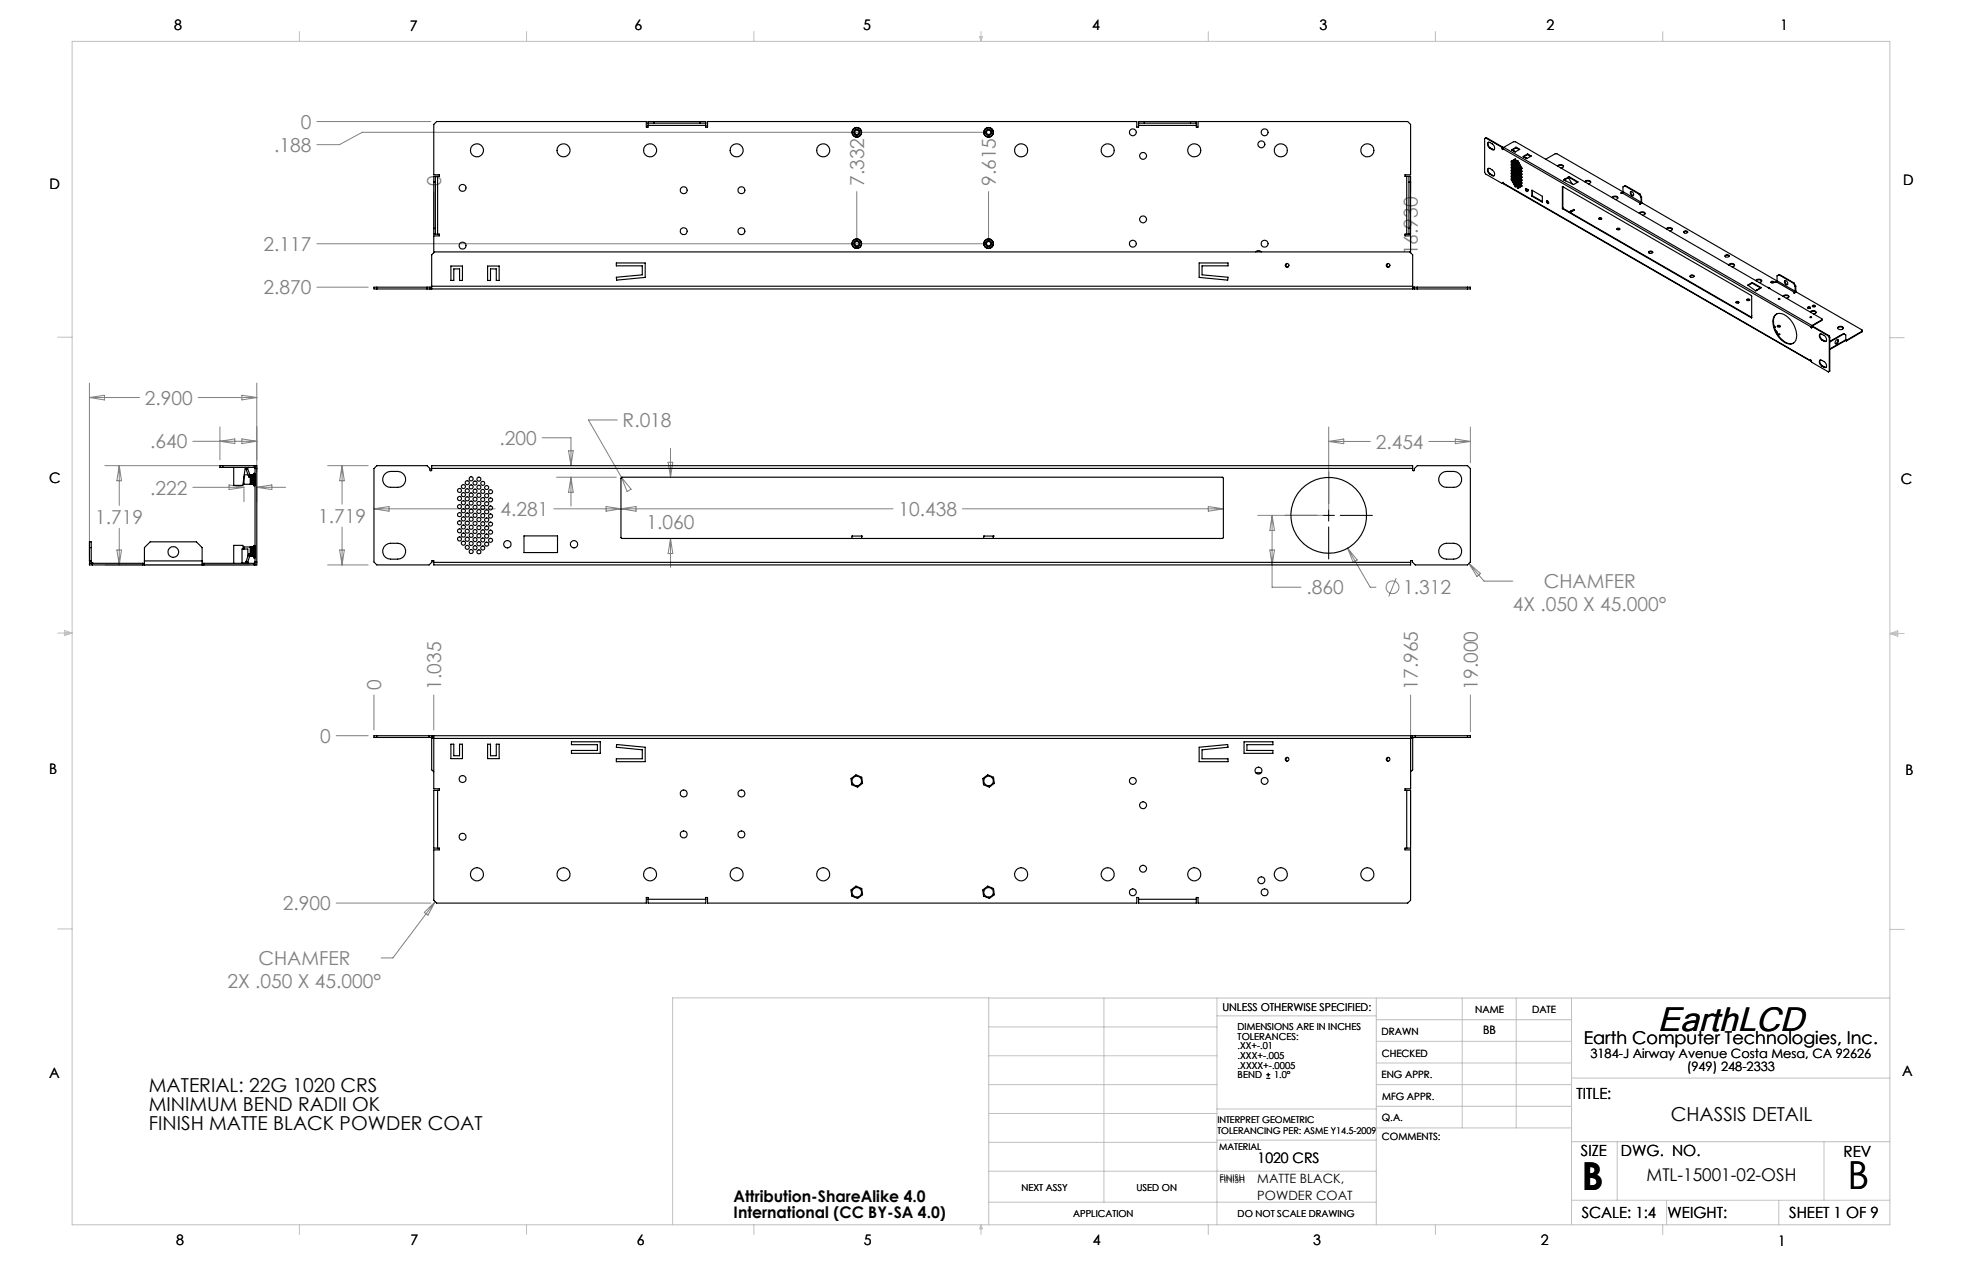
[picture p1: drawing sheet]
<svg xmlns="http://www.w3.org/2000/svg" width="432mm" height="279mm" viewBox="0 0 432 279" stroke-linecap="round" stroke-linejoin="round" font-family="sans-serif">
<g fill="none" stroke="#808080" stroke-width=".22">
<path d="M69.7 26.7h25.1M216.3 29.1h-136.6l-5 2.7h-5M310.4 39.7v2.5M69.7 53.6h146.6M95.5 42.2v8.4M188.6 42.2v10.2M217.6 42.2v10.2M69.7 63.2h11.3M19.7 84.3v38.4M19.7 87.5h11M19.7 87.5l3.3-.5v1zM42.4 97.1h14.1"/>
<path d="M43.6 87.5h12.9M48.4 93.9v7.3M48.4 97.1l3.3-.5v1zM53.2 87l3.3 .5-3.3 .5zM53.2 96.6l3.3 .5-3.3 .5zM56.5 84.3v19.5M119.3 96.3h6.4v6.1M125.1 99.2h1.1l-.5 3.2zM135.9 92.4h-6.4l7.3 12.6M147.6 98.6v6.4M292.4 93.9v18.2M292.4 97.1h9.2"/>
<path d="M292.4 97.1l3.3-.5v1zM314.5 97.1h9.1M320.3 96.6l3.3 .5-3.3 .5zM323.6 93.9v7.9M23.1 102.4h31.8M26.2 102.4l.5 3.4h-1zM26.2 102.4v8.8M26.2 116.2v8.1M42.4 107.2h11.3M50.4 106.7l3.3 .5-3.3 .5zM53.7 107.5v2.9M56.5 107.2v3.2"/>
<path d="M56.5 107.2h6.4M56.5 107.2l3.3-.5v1zM72.1 102.4h8.9M75.3 102.4v8.5M75.3 116v8.3M75.3 102.4l.5 3.4h-1zM82.3 111.9h26.7M82.3 111.9l3.3-.5v1.1zM121.9 111.9h74.6M122.5 105h13.1M125.7 105v6.3M125.7 105l.5 3.3h-1.1z"/>
<path d="M133.4 111.4l3.3 .5-3.3 .6zM136.7 111.9l3.3-.5v1.1zM136.8 105l.1 .2M136.8 105l2.1 2.6-.9 .5zM147 101.7h1.1l-.5 3.3zM147.6 118.5v6.3M147.6 118.5l.5 3.3h-1.1zM211.8 111.9h57.4M265.9 111.4l3.3 .5-3.3 .6zM276.8 113.4h14.3M280 113.4v15.8h6.3M280 113.4l.5 3.3h-1z"/>
<path d="M23.1 124.3h31.8M25.7 121h1l-.5 3.3zM72.1 124.3h8.9M74.8 121h1l-.5 3.3zM279.5 121h1l-.5 3.3zM296.6 120.6l5 8.6h1.2M296.6 120.6l2.1 2.6-.9 .5zM307.3 127.2l-1.7 4M323.3 124l2.5 2.2-.8 .6zM323.3 124l3.3 3.8h6.4M82.3 152.9v7.7M95.5 152.9v7.7"/>
<path d="M310.4 152.9v32.8M323.6 152.9v8.1M74 161.9h7M74 198.7h20.8M95.8 198.4l-9.3 12.3h-2.6M93.4 200.7l2.4-2.3-1.6 2.9z"/>
<circle cx="306.5" cy="129.2" r="1.4"/>
</g>
<path d="M282.8 113.4h7.1M291.1 113.4h2.6M292.4 103.8v7M292.4 112.1v2.6M292.4 115.9v7.1M295 113.4h7M278.7 237.2h.8M278.7 236.4h.8M279.1 236v.9" fill="none" stroke="#000" stroke-width=".22"/>
<g fill="none" stroke="#c0c0c0" stroke-width=".22">
<path d="M15.9 9.1h400v260.4h-400zM65.9 6.9v2.2M115.9 6.9v2.2M165.9 6.9v2.2M215.6 8h.6l-.3 1.1zM215.7 8l.2 1.1M215.9 6.9v2.2M216 8l-.1 1.1M265.9 6.9v2.2M315.9 6.9v2.2M365.9 6.9v2.2M12.7 74.2h3.2"/>
<path d="M415.9 74.3h3.2M12.7 139.3h3.2M14.2 139.1l1.7 .2M14.2 138.7l1.7 .6-1.7 .5zM15.9 139.3l-1.7 .3M415.9 139.4h3.2M415.9 139.4l1.8-.6v1.2zM415.9 139.4l1.8 .3M417.7 139.2l-1.8 .2M12.7 204.4h3.2M217.6 219.5h-69.6v50M243 219.6v44.9"/>
<path d="M267.8 219.6v49.9M302.9 219.6v49.9M321.8 219.6v28.5M333.7 219.6v28.5M345.9 219.6v49.9M415.9 204.5h3.2M415.9 219.6h-198.3v49.9M217.6 238.6h50.2M217.6 232.3h50.2M217.6 225.9h50.2M267.8 223.5h35.1M302.9 233.9h43"/>
<path d="M302.9 229.1h43M302.9 224.3h43M302.9 238.6h43M345.9 237.2h70M217.6 257.7h85.3M217.6 251.3h50.2M217.6 245h50.2M267.8 250.8h35.1M267.8 244h35.1M302.9 248.1h43M302.9 243.4h43M345.9 251.2h70"/>
<path d="M355.9 251.2v12.9M401.4 251.2v12.9M65.9 269.5v2.1M115.9 269.5v2.1M165.9 269.5v2.1M215.9 269.5v2.1M215.9 269.5l.3 .8h-.6zM217.6 264.5h85.3M265.9 269.5v2.1M315.9 269.5v2.1M345.9 264.1h70M365.9 269.5v2.1"/>
<path d="M366.8 264.1v5.4M391.5 264.1v5.4"/>
</g>
<g fill="none" stroke="#000" stroke-width=".25">
<path d="M95.8 38.8h.5M95.8 38.8h-.3v12.7h.3M95.8 38.8v12.7M96.3 38.8v12.7M142.6 27.1v.5M142.6 27.6v.4h-.4v-1.3h-46.1l-.6 .7v11.1h1.2v.3h-.4M142.6 27.1v-.4h12.7v.4M142.6 27.1h12.7M142.6 27.6h12.7M143.9 26.7v.4M154.1 26.7v.4M155.3 27.1v.5"/>
<path d="M155.3 27.6v.4h.4v-1.3h94.5v1.3h.4v-.4M250.6 27.1v.5M250.6 27.1v-.4h12.7v.4M250.6 27.1h12.7M250.6 27.6h12.7M251.8 26.7v.4M262 26.7v.4M263.3 27.1v.5M263.3 27.6v.4h.4v-1.3h46.1l.6 .7v11.1h-1.2v.3h.4M309.6 38.8h.5M309.6 38.8v12.7M310.1 38.8h.3v12.7h-.3"/>
<path d="M310.1 38.8v12.7M327 30.3l-.3 .2v7.4l.3 .4 3.6 2.1M327 30.3l3.4 2M327 30.3h.1l3.5 2M327.6 31.3v.7l.4 .6M327.6 37v.7l.4 .6M327.9 32.6a.73 .73 0 0 1-.5-.6 .73 .73 0 0 1 .3-.7 1.2 1.2 0 0 1 1.1 1.7l-.4-.1M327.9 38.3a.74 .74 0 0 1-.5-.6 .74 .74 0 0 1 .3-.7 1.22 1.22 0 0 1 1.1 1.7l-.4-.1M327.9 32.6l.5 .3M327.9 38.3l.5 .3M328 32.6h-.1M328 32.6l.5 .2"/>
<path d="M328 38.3h-.1M328 38.3l.5 .3M328.5 32.8l.4 .1M328.5 38.6h.4M328.5 32.8l-.1 .1M328.5 38.6h-.1M330.4 32.3l.2 .4M330.6 32.3h-.2M330.6 32.3l.2 .3M330.6 32.7v.1M330.8 32.6v.3l-.2-.1M330.8 32.7l67.8 39.2"/>
<path d="M330.8 32.6l-.2 .1M330.8 32.7l-.2 .1M330.9 32.4l-.1 .3M330.9 32.4l67.9 39.2M330.9 32.4l2.2-1.2h.4l67.5 38.9v.4l-2.2 1.3M332.6 37.4h.1l.1 .3zM332.6 35.5h.1l.1 .3zM332.7 35.5l.1 .2M332.7 36.1l.1 .3M332.7 36.8l.1 .2M332.7 37.4l.1 .3M332.7 38l.1 .3"/>
<path d="M332.7 38.7l.1 .2M332.7 39.3l.1 .3M332.7 39.4h.1M332.8 38.5l.3 .1v.3l-.3-.2zM332.8 35.9l.3 .2v.2l-.2-.1zM332.8 33.1l.6 .2M332.8 33.1l.5 .2M332.9 35.3l.2 .3M332.9 35.9l.2 .3M332.9 36.6l.2 .3M332.9 37.2l.2 .3M332.9 37.9l.2 .2"/>
<path d="M332.9 38.5l.2 .3M332.9 39.2l.2 .2M332.9 39.8l.2 .3M333 39.2h-.1M333.1 39.1h.2v.2zM333.1 39.7l.2 .1v.2zM333.1 38.4h.2v.3zM333.1 36.5h.2v.3zM333.1 37.7l.2 .4-.2-.1zM333.1 35.1l.2 .2v.2l-.2-.1zM333.1 37.1l.2 .2v.1l-.2-.1zM333.1 35.8l.2 .3h-.1z"/>
<path d="M333.2 35.1l.1 .3M333.2 35.8l.1 .3M333.2 36.4l.1 .3M333.2 37.1l.1 .3M333.2 37.7l.1 .3M333.2 38.4l.1 .2M333.2 39l.1 .3M333.2 39.7l.1 .2M333.2 39.1h.1M333.3 33.3l.1 .1M333.3 37.6h.3v.3zM333.4 39.5h.2v.4z"/>
<path d="M333.4 35l.2 .3M333.4 35.6l.2 .3M333.4 36.3l.2 .2M333.4 36.9l.2 .3M333.4 37.6l.2 .3M333.4 38.2l.2 .3M333.4 38.9l.2 .2M333.4 39.5l.2 .3M333.5 38.9h.1M333.7 38.7l.2 .2-.1 .2-.1-.2zM333.7 39.3l.1 .4-.1-.1zM333.7 38.1l.2 .1-.1 .2z"/>
<path d="M333.7 36.8l.2 .1-.1 .2-.1-.1zM333.7 37.4l.2 .3-.1 .1zM333.7 36.1l.2 .2-.1 .2zM333.7 35.5l.2 .2-.1 .1zM333.7 32.4l.8 .4-1.1 .6-.1-.1M333.7 32.4l-1 .6 .1 .1M333.7 32.5l.6 .4M333.7 32.4v.1M333.7 32.5l-.9 .6M333.7 35.5l.2 .2M333.7 36.1l.2 .3M333.7 36.8l.2 .2"/>
<path d="M333.7 37.4l.2 .3M333.7 38.1l.2 .2M333.7 38.7l.2 .3M333.7 39.3l.2 .3M333.8 38.7l-.1 .1M333.9 36.6l.2 .1v.3zM334 35.3l.2 .3M334 36l.2 .2M334 36.6l.2 .3M334 37.3l.2 .2M334 37.9l.2 .3M334 38.6l.2 .2"/>
<path d="M334 39.2l.2 .3M334 39.8l.2 .3M334 38.6h.1M334.2 39.7l.2 .1v.2h-.2zM334.3 35.8l.1 .3M334.3 36.5l.1 .2M334.3 37.1l.1 .3M334.3 37.7l.1 .3M334.3 38.4l.1 .3M334.3 39.1l.1 .2M334.3 39.7l.1 .3M334.3 38.4v.1"/>
<path d="M334.4 38.9l.2 .1v.2zM334.4 39.6h.2v.3zM334.4 36.3l.2 .1v.3zM334.4 37h.2v.3zM334.4 38.3h.2v.3zM334.4 37.6h.2v.4zM334.5 36.3l.2 .3M334.5 36.9l.2 .2M334.5 37.6l.2 .1M334.5 38.2l.2 .3M334.5 38.9l.2 .3M334.5 39.5l.2 .3"/>
<path d="M334.5 38.3h.1M334.7 36.8l.2 .1v.2zM334.7 38.7l.2 .1v.3zM334.8 36.8l.2 .3M334.8 37.4l.2 .3M334.8 38.1l.2 .2M334.8 38.7l.2 .3M334.8 39.4l.2 .3M334.8 38.1h.1M334.9 36.9v.1M335.4 34.5l.5 .3M335.4 34.5l.4 .3"/>
<path d="M335.8 34.8l.2 .1M336.2 33.9l.8 .4-1 .6M336.2 33.9l-1 .5 .2 .1M336.2 33.9v.1M336.2 34l-.9 .5M336.2 34l.7 .4M340.2 35l2.1-1.2h.4l14.5 8.4-.4 .2M342.8 36.5a.72 .72 0 0 1 1.3 .2l-.6 .3M342.9 36.6l.7-.2 .5 .3M344.3 39.4l.1 .1M344.3 39.6h.1M344.3 39.6l.1 .1"/>
<path d="M344.3 39.4v.2M344.4 39.5l.2 .3M344.4 39.5l-.1 .1M345.1 39l.1 .1M345.1 39l-.8 .4M345.2 39.1l.8 1.4M345.2 39.1l-.8 .4M345.3 38.9l2 1.1-1 .6-2.2-1 .2-.2M345.3 38.9l-.2 .1M345.3 38.9v.1M345.3 39l1.9 1.1M345.3 39l-.1 .1"/>
<path d="M95.5 50.2h.3M95.5 40.1h.3M95.8 51.5h.5M96.3 51.5h.4v.4h-1.2v3.7M99.2 58.5h2.6v3.2h-.7v-2.5h-1.2v2.5h-.7zM107.3 58.5h2.6v3.2h-.7v-2.5h-1.2v2.5h-.7zM135.6 57.9h6.4v3.1l-6.3 .6-.1-.6 5.8-.5v-2h-5.8zM263.9 57.9h6.4v.6h-5.8v2l5.8 .5-.1 .6-6.3-.6zM276.4 55.4a.77 .77 0 0 1 1.2 0M283.3 58l-.3 .3 .1 .3 .3 .2M305.5 58l-.2 .3 .1 .3 .2 .2M309.6 51.5h.5"/>
<path d="M309.6 51.5h-.4v.4h1.2v3.7M310.1 50.2h.3M310.1 40.1h.3M330.7 40.3l-.1 .1M330.8 40.1l.1 .1-.1 .1zM330.9 40.2l-.3 .2M330.9 40.3l67.6 39.1M330.9 40.3l67.6 39M330.9 40.2v.1M333.1 40.3l.2 .3-.2-.1zM333.2 40.3l.1 .3M333.2 40.4h.1"/>
<path d="M333.2 40.3v.1M333.2 40.4l.1 .1M333.3 40.4h.1M333.3 40.5h.1M333.4 40.1l.2 .3M333.4 40.8l.2 .3M333.6 40.2l-.1 .1M333.6 40.4h.1M333.7 40l.2 .3-.1 .1zM333.7 40.6l.2 .2-.1 .2zM333.7 40l.2 .3M333.7 40.6l.2 .3"/>
<path d="M333.9 41.1l.2 .1v.3zM334 40.5l.2 .2M334 41.1l.2 .3M334 40.5l.1 .1M334.3 40.3l.1 .3M334.3 41l.1 .2M334.4 40.2h.2v.3zM334.4 40.9h.2v.3zM334.5 40.2l.2 .3M334.5 40.8l.2 .3M334.8 40l.2 .3M334.8 40.7l.2 .2"/>
<path d="M335.8 41.5a.31 .31 0 0 1 .4 .2 .31 .31 0 0 1-.2 .4l-.3-.3zM335.9 41.5a.45 .45 0 0 0 .3 .6M336.1 41.7l-.2 .1M336.2 41.8h.1M336.2 41.8l-.2 .1M337.1 41.8l2.3 1.4v1.3l-2.3-1.4zM337.3 43.1h-.2M337.3 43.1l2.1 1.2M337.3 41.9v1.2M340.4 44.2a.37 .37 0 0 1 .4 .2 .37 .37 0 0 1-.1 .4l-.3-.3zM340.5 44.2v.3l.3 .2M343.9 45.8v.1"/>
<path d="M343.9 41.1v4.7M343.9 41.1l41.5 23.9 .1 4.9M343.9 41.1h.1M343.9 45.9l41.5 24M344 45.8v.1M344 45.8h-.1M344 41.1v4.7M344 45.9h-.1M344 45.9l41.5 23.9M345.7 46.4l.1 .2M345.7 46.4l.7-.3 .1 .1-1 .5M345.7 46.4l-.3 .2"/>
<path d="M348.8 40a.79 .79 0 0 1 1.3 0l-.1 .3-.5 .1M348.9 40a.86 .86 0 0 1 1.2 .1M351.9 48a.3 .3 0 0 1 .3-.1 .3 .3 0 0 1 .2 .3h-.5zM351.9 48.2l.3-.2 .3 .2M354.8 43.5a.72 .72 0 0 1 1.3 .1l-.6 .3M354.9 43.5l.7-.2 .5 .3M355.8 50.3a.3 .3 0 0 1 .4-.1 .3 .3 0 0 1 .2 .3h-.5zM355.8 50.4h.7M356.8 42.4h.2M356.8 42.4v.1M357 42.4l4 2.3M357.2 42.2l-.2 .2"/>
<path d="M357.2 42.2l4 2.3M357.6 40.9l-.4 .2v1.1M357.6 40.9l3.2 1.8M357.6 40.9l.1-.1 3.2 1.9M358.8 42.2a.49 .49 0 0 1 .6 .2 .49 .49 0 0 1-.1 .7l-.5-.5zM359 42.1a.64 .64 0 0 0 .5 .9M360.8 42.7l.4 .7M360.8 46.9a.72 .72 0 0 1 1.3 .2l-.6 .2M360.8 47l.8-.3 .5 .3M360.9 44.8l.1 .1M360.9 42.7h-.1M360.9 42.7l.4 .7"/>
<path d="M360.9 44.8v.1M361 44.7l-.1 .1M361 44.9l.4-.2 29.7 17.1M361 44.7v.2M361.2 44.5l-.2 .2M361.2 43.4v1.1M361.3 44.4l-.3 .5M361.3 43.4h-.1M361.3 44.4l-.1 .1M361.3 43.4v1M362.8 55.4a.49 .49 0 0 1 .5-.2 .49 .49 0 0 1 .4 .4 .5 .5 0 0 1-.5 .2 .5 .5 0 0 1-.4-.4zM362.8 55.6a.6 .6 0 0 1 .9 0"/>
<path d="M366.8 50.4a.72 .72 0 0 1 1.3 .1l-.6 .3M366.8 50.4l.8-.2 .5 .3M370.5 51.1a.6 .6 0 0 1 .9 0M370.6 50.9a.47 .47 0 0 1 .5-.1 .47 .47 0 0 1 .3 .4 .47 .47 0 0 1-.5 .1 .47 .47 0 0 1-.3-.4zM379.6 56.4a.6 .6 0 0 1 .9 0M379.7 56.2a.5 .5 0 0 1 .5-.2 .5 .5 0 0 1 .3 .4 .49 .49 0 0 1-.5 .2 .49 .49 0 0 1-.3-.4zM380.5 58.3a.67 .67 0 0 1 .7-.3 .67 .67 0 0 1 .5 .5l-.5 .2M380.5 58.3l.7-.2 .5 .3M82.9 63.2v.4M94 63.2v.4M94.6 63.6h.4M94.6 63.2h.4"/>
<path d="M94.6 63.2h-12.3v.4h12.3M94.6 63.2v.4M95 63v.6M95 63v-6.9l.6-.7h214.7l.6 .7v6.9M95 63.6h215.9M95 63h215.9M310.9 63v.6M310.9 63.6h.4M310.9 63.2h.4M311.3 63.2v.4M311.3 63.2h12.3v.4h-12.3M311.9 63.2v.4"/>
<path d="M323 63.2v.4M371.9 60.8a.6 .6 0 0 1 1 0M372 60.6a.47 .47 0 0 1 .5-.1 .47 .47 0 0 1 .3 .4 .47 .47 0 0 1-.5 .1 .47 .47 0 0 1-.3-.4zM382.1 66.4a.3 .3 0 0 1 .3-.1 .3 .3 0 0 1 .2 .3l-.4 .1zM382.1 66.6h.6M384.5 65.9a.29 .29 0 0 1 .3-.2 .29 .29 0 0 1 .2 .4h-.4zM384.5 66h.6M385.5 69.9h-.1M385.5 69.4v.1M385.6 62.2l2 1.1-.2 .1M385.6 62.2l-1 .5 1.8 1.3 .2-.1M385.6 62.2v.1"/>
<path d="M385.6 62.3l1.9 1.1M385.6 62.3l-.9 .5M386.4 61.7a.77 .77 0 0 1 1.3 .1l-.5 .4M386.5 61.8l.7-.2 .5 .2M386.5 63.9h.1M386.5 63.9l-.1 .1M387.4 63.4l-.9 .5M387.4 63.4l-.8 .5M389 63.2l.4 .1 .1 .2M389.3 63.4l.2 .1M389.7 62a.3 .3 0 0 1 .4-.2 .3 .3 0 0 1 .2 .4l-.4 .1zM389.7 62.1h.7"/>
<path d="M390.4 71.8l.3 .1-.2 .2M390.5 71.9l.2 .1M390.7 69.3a2.03 2.03 0 0 1 2.7 .4 5.3 5.3 0 0 1 1.8 5.2 1.69 1.69 0 0 1-2.8 .2 5.4 5.4 0 0 1-2.1-5.2zM390.7 62h.2M390.7 62v.1M390.7 72.6l.5 .5-.1 .3M390.9 62l4 2.3M391 69.1a2.57 2.57 0 0 0-.4 3.2 4.6 4.6 0 0 0 3.6 3.3l.5-.1M391.1 61.8l-.2 .2M391.1 61.8l-.4 .2M391.1 61.8l4 2.3M391.2 71.7a.35 .35 0 0 1 .3-.2 .35 .35 0 0 1 .3 .4 .36 .36 0 0 1-.4 .1 .36 .36 0 0 1-.2-.3z"/>
<path d="M391.2 71.9l.2-.2 .4 .2M391.4 73.4l.3 .2h-.3zM391.4 65.8h.3M391.4 73.6h.3M391.5 60.5l-.4 .2v1.1M391.5 60.5l3.2 1.8M391.5 60.5l.1-.1 3.2 1.8M392.4 65.2a.74 .74 0 0 1 1.3 .1l-.2 .2-.4 .1M392.5 65.2l.7-.2 .5 .3M392.8 61.7a.53 .53 0 0 1 .6 .3 .53 .53 0 0 1-.2 .7l-.4-.4zM392.9 61.7a.69 .69 0 0 0 .5 .9M394.7 62.3l.4 .7"/>
<path d="M394.8 62.2l-.1 .1M394.8 62.2l.4 .7M394.8 64.4l.1 .1M394.8 64.4v.1M394.9 64.5l.4-.3 14.5 8.4v.4l-3.4 2M394.9 64.3l-.1 .1M394.9 64.3v.2M395.1 64.1l-.2 .2M395.1 63v1.1M395.2 64l-.3 .5M395.2 62.9l-.1 .1M395.2 64l-.1 .1"/>
<path d="M395.2 62.9v1.1M397.8 67.6a.29 .29 0 0 1 .4-.1 .29 .29 0 0 1 .2 .3l-.4 .1zM397.8 67.7h.7M398.4 69.9h.3M398.4 68.7a.67 .67 0 0 1 .7-.4 .67 .67 0 0 1 .6 .6l-.6 .2M398.5 79.3l.1 .1M398.5 68.7l.7-.2 .5 .3M398.6 79.3l.2 .4 3.6 2.1 .2-.1M398.6 79.3l-.1-.1v.1M398.6 79.3h-.1M398.6 71.9v.1M398.7 71.9v.3l-.1-.2"/>
<path d="M398.7 71.9h-.1M398.7 72h-.1M398.8 71.6l-.2 .3M398.8 71.8l-.1 .1M398.8 71.6v.2M398.9 67.2a.29 .29 0 0 1 .4-.1 .29 .29 0 0 1 .1 .4h-.4zM398.9 67.4l.2-.1 .4 .1M398.9 71.9l-.2 .1M398.9 71.9l3.5 2M398.9 71.9l.1-.1 3.5 2M400.6 73.4v.7l.5 .6M400.6 79.2v.7l.5 .6"/>
<path d="M400.9 74.8a.73 .73 0 0 1-.5-.6 .73 .73 0 0 1 .4-.8 1.2 1.2 0 0 1 1 1.7h-.3M400.9 74.8l.6 .3M401 70.3l-2.2 1.3M401.1 74.7l-.2 .1M401.1 74.7l.5 .3M401.6 75l.3 .1M401.6 75l-.1 .1M402.4 73.9l.2 .3M402.5 73.8l-.1 .1M402.5 73.8l.2 .4M402.6 74.2v7.5M402.7 74.2h-.1"/>
<path d="M402.7 74.2v7.4M404.1 74.9l.3-.2a.54 .54 0 0 1 .2 .6 .54 .54 0 0 1-.6 .3l-.1-.2zM404.4 74.7a.69 .69 0 0 1-.5 .9M404.4 72.2a.84 .84 0 0 1 1.3 0M404.5 71.9a.62 .62 0 0 1 .7-.2 .62 .62 0 0 1 .4 .6 .72 .72 0 0 1-1.2-.2zM405.8 73.4l.4 .3v1.1M405.8 73.4l-3.1 1.8M405.8 73.4h-.1l-3 1.7M406.2 74.9l.2 .1M406.2 74.8v.1l-3.5 2M406.2 74.8l.2 .1M406.2 74.8l-3.5 2"/>
<path d="M406.4 74.9v.1M409.8 72.8l-3.4 2.1M400.9 80.5a.73 .73 0 0 1-.5-.6 .73 .73 0 0 1 .4-.7 1.18 1.18 0 0 1 1 1.7l-.3-.1M400.9 80.5l.6 .3M401.1 80.5h-.2M401.1 80.5l.5 .3M401.6 80.8h.3M401.6 80.8h-.1M402.7 81.6l-.1 .1M402.7 81.6l-.2 .1M49 102.4v.4M51.4 102.8v4h2l.6-4"/>
<path d="M53.8 104.5h.8M54.2 102.8v.4M54.5 103.1l-.3 .1M54.5 103.1l.6 1.7-.3 .2-.6-1.8M54.7 102.8l-.2 .3M55 104.5h.6v2h-1.9v-1.7M55.1 104.9v1.6M55.1 104.5v.1M55.2 104.5v2M55.3 104.5v2M55.4 104.5v2M55.6 104.6h.2"/>
<path d="M55.6 106.4h.2M55.8 104.8h.3M55.8 104.1h.3v2.8h-.3zM55.8 106.2h.3M56 102.4l.1 .1M56 102.8l.1 .2M56 102.4h-7.6v.4h7.6M56 102.4v.4M56.1 102.4h.4v21.9h-.4zM56.1 103.1h.4M84.8 104.1a3.3 3.3 0 0 1 4.2 .5 1.73 1.73 0 0 1-1.5 2.6h-1.6a1.73 1.73 0 0 1-1.6-1.1 1.73 1.73 0 0 1 .5-2zM84.8 119.9a3.3 3.3 0 0 1 4.2 .5 1.73 1.73 0 0 1-1.5 2.6h-1.6a1.73 1.73 0 0 1-1.6-1.1 1.73 1.73 0 0 1 .5-2z"/>
<path d="M95 103v-.6h215.9v.6M95 103v.4a.19 .19 0 0 1-.2 .2 .19 .19 0 0 1-.2-.2v-.3l-.6-.7h-11.1l-.6 .7v20.5l.6 .7h11.5l.7-.7v-.3h.4v.4M95 103h215.9M115.3 117.9h7.4v3.7h-7.4zM136.8 105h132.3l.1 .2v13.1l-.1 .2h-132.3l-.1-.2zM189.6 117.9h.1M189.6 117.9h-2.1v.6M189.6 117.9v.6M218.6 117.9h.1M218.6 117.9h-2.1v.6M218.6 117.9v.6M310.9 103v.4a.19 .19 0 0 0 .2 .2 .19 .19 0 0 0 .2-.2v-.3l.6-.7h11.1l.6 .7v20.5l-.6 .7h-11.5l-.7-.7v-.3h-.4v.4"/>
<path d="M317.3 119.9a3.3 3.3 0 0 1 4.2 .5 1.73 1.73 0 0 1-1.6 2.6h-1.6a1.73 1.73 0 0 1-1.6-1.1 1.73 1.73 0 0 1 .6-2zM317.3 104.1a3.3 3.3 0 0 1 4.2 .5 1.73 1.73 0 0 1-1.6 2.6h-1.6a1.73 1.73 0 0 1-1.6-1.1 1.73 1.73 0 0 1 .6-2zM19.7 123.4l.2 .5M19.7 123.4h.4M19.7 123.4v-4.2h.4v4.2M19.7 120.5h.4M20.1 123.4v.3l.5 .2M20.3 123.9v.4M31.4 124.3h.4M31.4 123.9h.4M31.4 123.9h-11.7v.4h11.7M31.4 123.9v.4"/>
<path d="M31.8 123.4v.9M31.8 124.3h12.7M31.8 123.4h12.7M31.8 123.4v-2.9l1.3-1.3h10.1l1.3 1.3v2.9M44.5 123.4v.9M44.5 124.3h.4M44.5 123.9h.4M44.9 124.3h11.1M44.9 123.9h11.1M44.9 123.9v.4M53.3 123.9h.1M53.6 120.8l-.2-.8h-2v3.9"/>
<path d="M53.7 120.8v-.5h1.4v1.6M54.2 123.5v.4M54.2 123.5l.3 .1M54.2 123.5l.6-1.7 .3 .1-.6 1.7M54.5 123.6l.2 .3M54.5 122.4v-1.6h-1.2v3.1M54.5 123.5v.4M55.1 122.1l-.1 .3M55.1 120.4h.1M55.1 122.4h.1M55.2 120.3h.1v2.1h-.1zM55.3 120.4h.1"/>
<path d="M55.3 122.4h.1M55.4 120.3h.2v2.1h-.2zM55.6 120.4h.2M55.6 122.3h.2M55.8 120h.3v2.7h-.3zM55.8 122.1h.3M55.8 120.7h.3M56 123.9v.4M56.1 123.7l-.1 .2M56.1 124.2l-.1 .1M56.1 123.6h.4M95.5 123.7v.6h214.9v-.6"/>
<path d="M95.5 123.7h214.9M82.9 161.9v.3M94.4 161.9v.3M95 162.2v.3M95 162.5v6.9l.5 .4M95 162.5h215.9M95.1 161.9v.3M95.5 161.9v11.6h1.2v.4h-.4M95.5 162.2h-13.2v-.3h241.3v.3h-13.2M96.3 173.9h-.8v12.7h.8M96.3 173.9v12.7M99.2 163.7h.7v2.6h1.2v-2.6h.7v3.2h-2.6z"/>
<path d="M107.3 163.7h.7v2.6h1.2v-2.6h.7v3.2h-2.6zM125.8 163.2h6.3v2.5h-6.3v-.6h5.7v-1.3h-5.7zM135.7 163.8l6.3 .6v3.2h-6.4v-.7h5.8v-1.9l-5.8-.6zM187.3 171.3l1.1-.8 1.3 .5 .1 1.3-1.1 .9-1.2-.6zM216.3 171.3l1.1-.8 1.3 .5 .1 1.3-1.1 .9-1.2-.6zM263.9 164.4l6.3-.6 .1 .6-5.8 .6v1.9h5.8v.7h-6.4zM273.8 163.2h6.3v.6h-5.7v1.3h5.7v.6h-6.3zM276.4 170h1.2M283.4 166.7l-.3 .1-.1 .3 .3 .4M305.6 166.7l-.2 .1-.1 .3 .2 .4M309.6 173.9h.8v12.7h-.8M309.6 173.9v12.7"/>
<path d="M310.4 161.9v11.6h-1.2v.4h.4M310.8 161.9v.3M310.9 162.2v.3M310.9 162.5v6.9l-.5 .4M311.5 161.9v.3M323 161.9v.3M96.3 186.6h.4v.4h-1.2v11l.6 .7h46.1v-1.3h.4v.4M142.6 197.8v.9h12.7v-.9M142.6 197.8h12.7M155.3 197.8v-.4h.4v1.3h94.5v-1.3h.4v.4M187.3 195.8l1.1-.9 1.3 .6 .1 1.4-1.1 .8-1.2-.6zM216.3 195.8l1.1-.9 1.3 .6 .1 1.4-1.1 .8-1.2-.6z"/>
<path d="M250.6 197.8v.9h12.7v-.9M250.6 197.8h12.7M309.6 186.6h-.4v.4h1.2v11l-.6 .7h-46.1v-1.3h-.4v.4"/>
<circle cx="105" cy="33.1" r="1.44"/>
<circle cx="124" cy="33.1" r="1.44"/>
<circle cx="143.1" cy="33.1" r="1.44"/>
<circle cx="162.1" cy="33.1" r="1.44"/>
<circle cx="181.2" cy="33.1" r="1.44"/>
<circle cx="188.6" cy="29.1" r="1.06"/>
<circle cx="188.6" cy="29.1" r=".71"/>
<circle cx="188.6" cy="29.1" r="1.05"/>
<circle cx="188.6" cy="29.1" r=".47"/>
<circle cx="217.6" cy="29.1" r="1.06"/>
<circle cx="217.6" cy="29.1" r=".71"/>
<circle cx="217.6" cy="29.1" r=".47"/>
<circle cx="224.7" cy="33.1" r="1.44"/>
<circle cx="243.8" cy="33.1" r="1.44"/>
<circle cx="249.3" cy="29.1" r=".76"/>
<circle cx="251.6" cy="34.3" r=".76"/>
<circle cx="262.8" cy="33.1" r="1.44"/>
<circle cx="277.6" cy="31.7" r=".76"/>
<circle cx="278.3" cy="29.1" r=".76"/>
<circle cx="281.9" cy="33.1" r="1.44"/>
<circle cx="300.9" cy="33.1" r="1.44"/>
<circle cx="332.7" cy="39.5" r=".16"/>
<circle cx="332.7" cy="36.3" r=".16"/>
<circle cx="332.7" cy="36.9" r=".16"/>
<circle cx="332.7" cy="38.9" r=".16"/>
<circle cx="332.7" cy="38.2" r=".18"/>
<circle cx="333" cy="35.5" r=".15"/>
<circle cx="333" cy="38" r=".15"/>
<circle cx="333" cy="37.4" r=".15"/>
<circle cx="333" cy="40" r=".15"/>
<circle cx="333" cy="39.3" r=".15"/>
<circle cx="333" cy="36.7" r=".17"/>
<circle cx="333.5" cy="36.5" r=".16"/>
<circle cx="333.5" cy="35.1" r=".16"/>
<circle cx="333.5" cy="38.4" r=".16"/>
<circle cx="333.5" cy="37.1" r=".16"/>
<circle cx="333.5" cy="39" r=".16"/>
<circle cx="333.5" cy="35.8" r=".18"/>
<circle cx="334.1" cy="38.1" r=".16"/>
<circle cx="334.1" cy="35.5" r=".16"/>
<circle cx="334.1" cy="38.7" r=".16"/>
<circle cx="334.1" cy="36.1" r=".16"/>
<circle cx="334.1" cy="39.4" r=".18"/>
<circle cx="334.1" cy="37.4" r=".18"/>
<circle cx="334.3" cy="38.6" r=".15"/>
<circle cx="334.3" cy="37.3" r=".15"/>
<circle cx="334.3" cy="36.6" r=".15"/>
<circle cx="334.3" cy="39.2" r=".15"/>
<circle cx="334.3" cy="36" r=".17"/>
<circle cx="334.3" cy="37.9" r=".17"/>
<circle cx="334.9" cy="38.3" r=".16"/>
<circle cx="334.9" cy="37.6" r=".16"/>
<circle cx="334.9" cy="39.5" r=".18"/>
<circle cx="101.8" cy="54" r=".76"/>
<circle cx="101.8" cy="41.3" r=".76"/>
<circle cx="150.5" cy="41.8" r=".77"/>
<circle cx="150.5" cy="50.9" r=".76"/>
<circle cx="163.2" cy="41.8" r=".77"/>
<circle cx="163.2" cy="50.9" r=".76"/>
<circle cx="188.6" cy="53.6" r=".72"/>
<circle cx="188.6" cy="53.6" r="1.06"/>
<circle cx="188.6" cy="53.6" r=".47"/>
<circle cx="188.6" cy="53.6" r="1.05"/>
<circle cx="217.6" cy="53.6" r=".72"/>
<circle cx="217.6" cy="53.6" r=".47"/>
<circle cx="217.6" cy="53.6" r="1.06"/>
<circle cx="217.6" cy="53.6" r="1.05"/>
<circle cx="249.3" cy="53.6" r=".76"/>
<circle cx="251.6" cy="48.3" r=".76"/>
<circle cx="278.3" cy="53.6" r=".76"/>
<circle cx="283.3" cy="58.4" r=".41"/>
<circle cx="305.5" cy="58.4" r=".41"/>
<circle cx="333.5" cy="41" r=".16"/>
<circle cx="333.5" cy="40.3" r=".18"/>
<circle cx="334.1" cy="40.7" r=".16"/>
<circle cx="334.1" cy="40" r=".16"/>
<circle cx="334.3" cy="40.5" r=".15"/>
<circle cx="334.3" cy="41.1" r=".15"/>
<circle cx="334.9" cy="40.8" r=".16"/>
<circle cx="334.9" cy="40.2" r=".16"/>
<circle cx="391.5" cy="65.8" r=".15"/>
<circle cx="398.5" cy="69.8" r=".15"/>
<circle cx="101.1" cy="107.9" r=".44"/>
<circle cx="101.1" cy="116.8" r=".44"/>
<circle cx="101.1" cy="113.2" r=".45"/>
<circle cx="101.1" cy="118.6" r=".45"/>
<circle cx="101.1" cy="109.7" r=".45"/>
<circle cx="101.1" cy="115" r=".43"/>
<circle cx="101.1" cy="111.5" r=".43"/>
<circle cx="102" cy="112.4" r=".45"/>
<circle cx="102" cy="117.7" r=".46"/>
<circle cx="102" cy="108.8" r=".46"/>
<circle cx="102" cy="114.2" r=".46"/>
<circle cx="102" cy="110.6" r=".44"/>
<circle cx="102" cy="119.5" r=".44"/>
<circle cx="102" cy="115.9" r=".44"/>
<circle cx="102" cy="107.1" r=".44"/>
<circle cx="102.8" cy="108" r=".45"/>
<circle cx="102.8" cy="116.9" r=".45"/>
<circle cx="102.8" cy="109.7" r=".46"/>
<circle cx="102.8" cy="113.3" r=".46"/>
<circle cx="102.8" cy="118.6" r=".46"/>
<circle cx="102.8" cy="111.5" r=".44"/>
<circle cx="102.8" cy="115.1" r=".44"/>
<circle cx="102.8" cy="106.2" r=".44"/>
<circle cx="103.7" cy="105.3" r=".46"/>
<circle cx="103.7" cy="117.8" r=".46"/>
<circle cx="103.7" cy="114.2" r=".46"/>
<circle cx="103.7" cy="108.9" r=".46"/>
<circle cx="103.7" cy="112.5" r=".46"/>
<circle cx="103.7" cy="107.1" r=".44"/>
<circle cx="103.7" cy="119.6" r=".44"/>
<circle cx="103.7" cy="116" r=".44"/>
<circle cx="103.7" cy="110.7" r=".44"/>
<circle cx="104.5" cy="116.9" r=".45"/>
<circle cx="104.5" cy="113.4" r=".45"/>
<circle cx="104.5" cy="108" r=".45"/>
<circle cx="104.6" cy="118.7" r=".43"/>
<circle cx="104.6" cy="109.8" r=".43"/>
<circle cx="104.6" cy="111.6" r=".43"/>
<circle cx="104.6" cy="115.2" r=".43"/>
<circle cx="104.6" cy="106.3" r=".43"/>
<circle cx="105.4" cy="117.9" r=".45"/>
<circle cx="105.4" cy="109" r=".45"/>
<circle cx="105.4" cy="112.5" r=".45"/>
<circle cx="105.4" cy="105.4" r=".43"/>
<circle cx="105.4" cy="114.3" r=".43"/>
<circle cx="105.4" cy="116.1" r=".43"/>
<circle cx="105.4" cy="119.6" r=".43"/>
<circle cx="105.4" cy="107.2" r=".43"/>
<circle cx="105.4" cy="110.7" r=".43"/>
<circle cx="106.2" cy="108.1" r=".45"/>
<circle cx="106.2" cy="117" r=".45"/>
<circle cx="106.2" cy="113.4" r=".45"/>
<circle cx="106.2" cy="106.3" r=".43"/>
<circle cx="106.2" cy="118.8" r=".43"/>
<circle cx="106.2" cy="109.9" r=".43"/>
<circle cx="106.2" cy="111.7" r=".43"/>
<circle cx="106.2" cy="115.2" r=".43"/>
<circle cx="107.1" cy="109" r=".46"/>
<circle cx="107.1" cy="112.6" r=".46"/>
<circle cx="107.1" cy="117.9" r=".46"/>
<circle cx="107.1" cy="110.8" r=".44"/>
<circle cx="107.1" cy="114.4" r=".44"/>
<circle cx="107.1" cy="116.2" r=".44"/>
<circle cx="107.1" cy="119.7" r=".44"/>
<circle cx="107.1" cy="107.3" r=".44"/>
<circle cx="108" cy="117.1" r=".46"/>
<circle cx="108" cy="113.5" r=".46"/>
<circle cx="108" cy="108.2" r=".46"/>
<circle cx="108" cy="118.9" r=".44"/>
<circle cx="108" cy="115.3" r=".44"/>
<circle cx="108" cy="110" r=".44"/>
<circle cx="108" cy="111.7" r=".44"/>
<circle cx="111.7" cy="119.7" r=".81"/>
<circle cx="126.3" cy="119.7" r=".81"/>
<circle cx="292.4" cy="113.4" r="8.3"/>
<circle cx="38.1" cy="121.4" r="1.19"/>
<circle cx="102.8" cy="120.4" r=".44"/>
<circle cx="103.7" cy="121.4" r=".46"/>
<circle cx="104.6" cy="120.5" r=".43"/>
<circle cx="105.4" cy="121.4" r=".45"/>
<circle cx="106.2" cy="120.6" r=".43"/>
<circle cx="101.8" cy="171.4" r=".77"/>
<circle cx="150.5" cy="174.6" r=".76"/>
<circle cx="163.2" cy="174.6" r=".76"/>
<circle cx="188.6" cy="171.8" r="1.06"/>
<circle cx="217.6" cy="171.8" r="1.06"/>
<circle cx="249.3" cy="171.8" r=".75"/>
<circle cx="251.6" cy="177.2" r=".76"/>
<circle cx="277" cy="169.5" r=".76"/>
<circle cx="278.3" cy="171.8" r=".75"/>
<circle cx="283.3" cy="167" r=".42"/>
<circle cx="305.5" cy="167" r=".42"/>
<circle cx="101.8" cy="184.1" r=".77"/>
<circle cx="105" cy="192.3" r="1.45"/>
<circle cx="124" cy="192.3" r="1.45"/>
<circle cx="143.1" cy="192.3" r="1.45"/>
<circle cx="150.5" cy="183.6" r=".76"/>
<circle cx="162.1" cy="192.3" r="1.45"/>
<circle cx="163.2" cy="183.6" r=".76"/>
<circle cx="181.2" cy="192.3" r="1.45"/>
<circle cx="188.6" cy="196.3" r="1.06"/>
<circle cx="217.6" cy="196.3" r="1.06"/>
<circle cx="224.7" cy="192.3" r="1.45"/>
<circle cx="243.8" cy="192.3" r="1.45"/>
<circle cx="249.3" cy="196.3" r=".76"/>
<circle cx="251.6" cy="191.1" r=".76"/>
<circle cx="262.8" cy="192.3" r="1.45"/>
<circle cx="277.6" cy="193.7" r=".76"/>
<circle cx="278.3" cy="196.3" r=".76"/>
<circle cx="281.9" cy="192.3" r="1.45"/>
<circle cx="300.9" cy="192.3" r="1.45"/>
</g>
<g font-size="8.5">
<text x="348.1" y="261.8">B</text>
<text x="406.7" y="261.6">B</text>
</g>
<text font-size="7.3" x="364.9" y="226.7">EarthLCD</text>
<g font-size="4.2" fill="#808080">
<text x="66.2" y="28.3">0</text>
<text x="60.4" y="33.4">.188</text>
<text x="97.1" y="41" transform="rotate(-90 97.1 41)">0</text>
<text x="190.2" y="41" transform="rotate(-90 190.2 41)">7.332</text>
<text x="219.2" y="41" transform="rotate(-90 219.2 41)">9.615</text>
<text x="58" y="55.2">2.117</text>
<text x="312.1" y="56.2" transform="rotate(-90 312.1 56.2)">16.930</text>
<text x="58" y="64.8">2.870</text>
<text x="31.9" y="89.1">2.900</text>
<text x="137" y="94">R.018</text>
<text x="33.1" y="98.7">.640</text>
<text x="109.9" y="97.9">.200</text>
<text x="302.8" y="98.7">2.454</text>
<text x="33.1" y="108.8">.222</text>
<text x="110.2" y="113.5">4.281</text>
<text x="197.7" y="113.5">10.438</text>
<text x="21" y="115.3">1.719</text>
<text x="70" y="115">1.719</text>
<text x="142.3" y="116.3">1.060</text>
<text x="287.5" y="130.8">.860</text>
<text x="308.8" y="130.7">1.312</text>
<text x="339.8" y="129.4">CHAMFER</text>
<text x="333" y="134.4">4X .050 X 45.000°</text>
<text x="83.9" y="151.7" transform="rotate(-90 83.9 151.7)">0</text>
<text x="97.1" y="151.7" transform="rotate(-90 97.1 151.7)">1.035</text>
<text x="312.1" y="151.7" transform="rotate(-90 312.1 151.7)">17.965</text>
<text x="325.2" y="151.7" transform="rotate(-90 325.2 151.7)">19.000</text>
<text x="70.5" y="163.5">0</text>
<text x="62.2" y="200.3">2.900</text>
<text x="56.9" y="212.3">CHAMFER</text>
<text x="50.1" y="217.4">2X .050 X 45.000°</text>
</g>
<g font-size="4.2">
<text x="32.8" y="240.2">MATERIAL: 22G 1020 CRS</text>
<text x="32.8" y="244.4">MINIMUM BEND RADII OK</text>
<text x="32.8" y="248.5">FINISH MATTE BLACK POWDER COAT</text>
<text x="367.7" y="246.7">CHASSIS DETAIL</text>
</g>
<g font-size="3.9">
<text x="348.6" y="229.7">Earth Computer Technologies, Inc.</text>
<text x="362.4" y="259.7">MTL-15001-02-OSH</text>
</g>
<g font-size="3.5">
<text x="161.5" y="264.4">Attribution-ShareAlike 4.0</text>
<text x="161.5" y="268">International (CC BY-SA 4.0)</text>
</g>
<g font-size="3.4">
<text x="346.9" y="241.8">TITLE:</text>
<text x="347.9" y="254.3">SIZE</text>
<text x="356.7" y="254.4">DWG. NO.</text>
<text x="405.7" y="254.5">REV</text>
<text x="348.1" y="267.9">SCALE: 1:4</text>
<text x="367" y="268">WEIGHT:</text>
<text x="393.8" y="267.9">SHEET 1 OF 9</text>
</g>
<g font-size="3.2">
<text x="38.3" y="6.7">8</text>
<text x="90.2" y="6.7">7</text>
<text x="139.7" y="6.5">6</text>
<text x="190" y="6.5">5</text>
<text x="240.4" y="6.5">4</text>
<text x="290.4" y="6.7">3</text>
<text x="340.4" y="6.5">2</text>
<text x="391.9" y="6.7">1</text>
<text x="10.9" y="41.6">D</text>
<text x="418.9" y="40.7">D</text>
<text x="10.9" y="106.3">C</text>
<text x="418.4" y="106.4">C</text>
<text x="10.8" y="170.2">B</text>
<text x="419.4" y="170.6">B</text>
<text x="10.8" y="237.2">A</text>
<text x="418.6" y="236.8">A</text>
<text x="276.8" y="256">1020 CRS</text>
<text x="38.8" y="273.8">8</text>
<text x="90.4" y="273.8">7</text>
<text x="140.2" y="273.8">6</text>
<text x="190.1" y="273.9">5</text>
<text x="240.5" y="273.8">4</text>
<text x="289" y="273.9">3</text>
<text x="339.1" y="273.8">2</text>
<text x="391.4" y="274.1">1</text>
</g>
<g font-size="2.8">
<text x="350" y="232.7">3184-J Airway Avenue Costa Mesa, CA 92626</text>
<text x="371.2" y="235.6">(949) 248-2333</text>
<text x="276.7" y="260.2">MATTE BLACK,</text>
<text x="276.7" y="264.1">POWDER COAT</text>
</g>
<text font-size="2.5" x="326.4" y="227.6">BB</text>
<text font-size="2.4" x="269" y="222.4">UNLESS OTHERWISE SPECIFIED:</text>
<g font-size="2.2">
<text x="304.1" y="227.7">DRAWN</text>
<text x="324.7" y="222.9">NAME</text>
<text x="337.2" y="222.9">DATE</text>
<text x="304.1" y="232.6">CHECKED</text>
<text x="304" y="237.2">ENG APPR.</text>
<text x="304.2" y="241.9">MFG APPR.</text>
<text x="304.1" y="246.7">Q.A.</text>
<text x="304.1" y="250.9">COMMENTS:</text>
</g>
<g font-size="2.1">
<text x="272.4" y="226.6">DIMENSIONS ARE IN INCHES</text>
<text x="272.4" y="228.8">TOLERANCES:</text>
<text x="272.4" y="230.9">.XX+-.01</text>
<text x="272.4" y="233">.XXX+-.005</text>
<text x="272.4" y="235.1">.XXXX+-.0005</text>
<text x="272.4" y="237.2">BEND</text>
<text x="280.4" y="237.2">1.0°</text>
<text x="224.8" y="262">NEXT ASSY</text>
<text x="250.1" y="261.9">USED ON</text>
<text x="236.2" y="267.8">APPLICATION</text>
<text x="272.4" y="267.8">DO NOT SCALE DRAWING</text>
</g>
<g font-size="2">
<text x="267.9" y="247.1">INTERPRET GEOMETRIC</text>
<text x="267.9" y="249.6">TOLERANCING PER: ASME Y14.5-2009</text>
<text x="268.3" y="252.9">MATERIAL</text>
<text x="268.4" y="259.7">FINISH</text>
<text x="268.5" y="260.3">FINISH</text>
</g>
</svg>
